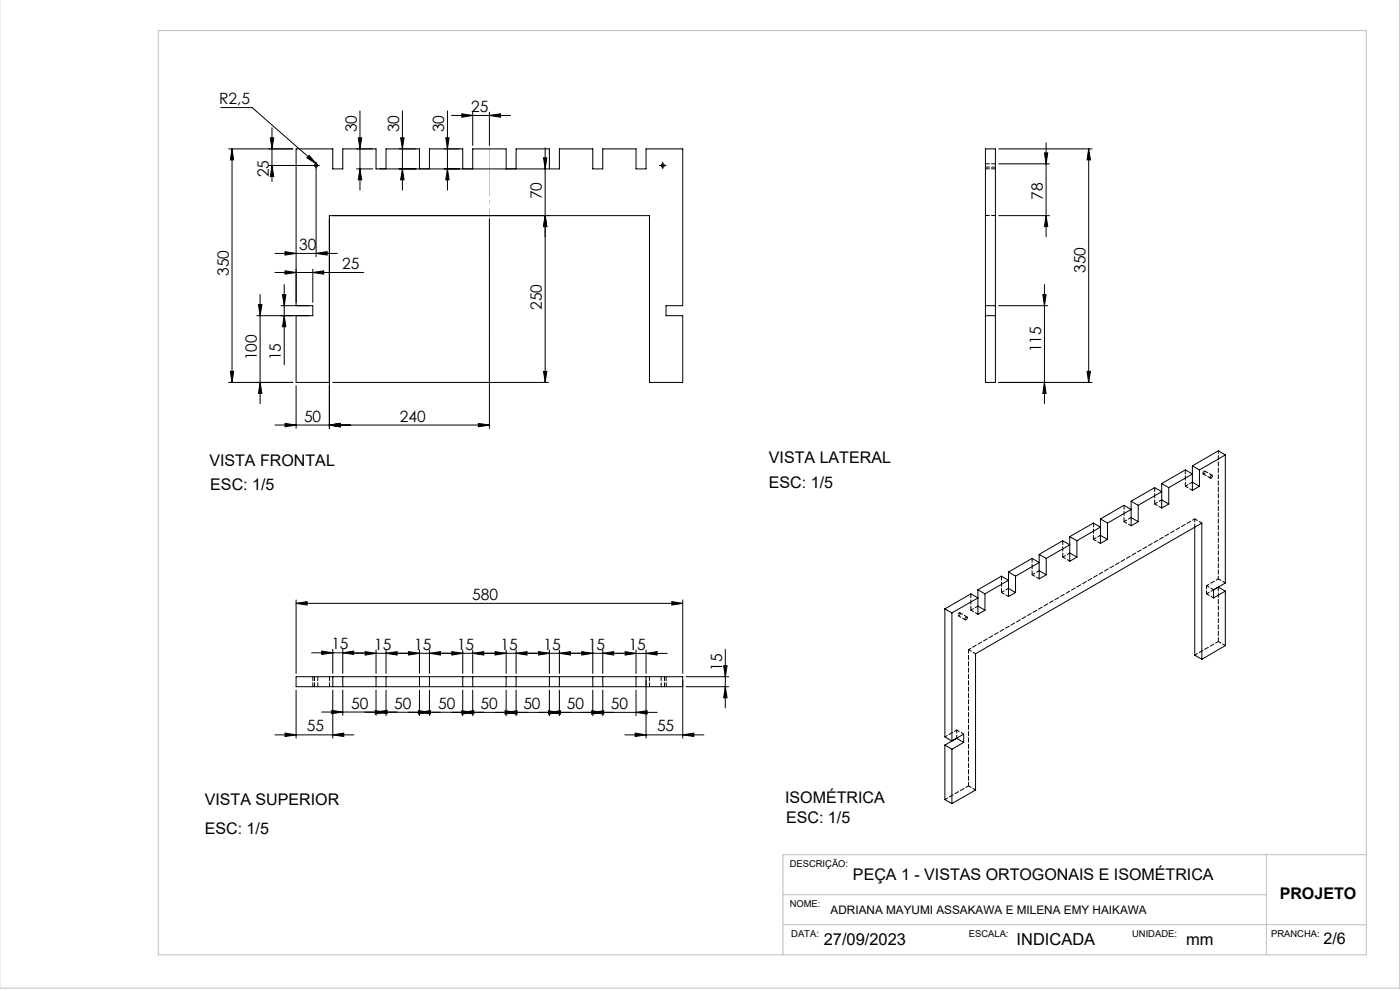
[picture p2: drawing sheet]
<svg xmlns="http://www.w3.org/2000/svg" width="420mm" height="297mm" viewBox="0 0 420 297" stroke-linecap="round" stroke-linejoin="round" font-family="sans-serif">
<g fill="none" stroke="#000" stroke-width=".3">
<path d="M66.3 32.2h9.3l19.3 16.9M81.6 38.3v16.1M108 33.2v23.8M120.7 33.2v23.8M134.2 33.2v23.8M135.5 34.6h17.7M138.5 34.1l3.3 .5-3.3 .5zM141.8 33.6v10M146.8 34.6l3.3-.5v1zM146.8 33.6v10M68.6 44.6h19.2M69.6 44.6v70"/>
<path d="M69.6 44.6l.5 3.3h-1zM80.6 49.6h13.2M81.1 41.3h1l-.5 3.3zM81.6 49.6l.5 3.3h-1zM92.7 46.6l2.2 2.5-2.8-1.8zM94.3 49.6h1M94.8 49.1v1M94.8 50.6v26.3M107 50.6h4.8M107.5 41.3h1l-.5 3.3zM108 50.6l.5 3.3h-1zM115.8 50.6v-6h10v6"/>
<path d="M120.2 41.3h1l-.5 3.3zM120.7 50.6l.5 3.3h-1zM128.8 50.6v-6h10v6M133.7 41.3h1l-.5 3.3zM134.2 50.6l.5 3.3h-1zM141.8 50.6v-6h10v6M154.8 50.6v-6h10v6h3v-6h10v6h3v-6h10v6h3v-6h11v47h-5v3h5v20h-10v-50h-96v63.8M163.1 47.3h.9l-.5 3.3zM163.5 44.3v70.3M164.5 50.6h-51.7v-6h-10v6h-3v-6h-11v47M198.3 49.6h1M198.8 49.1v1"/>
<path d="M295.6 44.6h3v70h-3zM299.6 49.1h15.2M299.6 44.6h28M313.3 45.8h1l-.5 3.3zM313.8 42.8v28.2M326.6 44.6l.5 3.3h-1zM326.6 44.6v70M82.5 75.9h18.7M85.5 75.4l3.3 .5-3.3 .5zM94.8 75.9l3.3-.5v1zM146.8 65.6v62.8M163.5 64.6l.5 3.3h-.9z"/>
<path d="M299.6 64.6h15.2M313.8 64.6l.5 3.3h-1zM77.5 91.3h1.1l-.6 3.3zM78 88.3v32.7M82.5 81.7h26.6M84.3 91.6h9.5v3h-16.8M84.7 88.3h1.1l-.5 3.3zM85.3 94.6l.5 3.3h-1.1zM85.3 85.3v24M85.5 81.2l3.3 .5-3.3 .5zM88.8 94.6v20h10M93.8 81.7l3.3-.5v1z"/>
<path d="M93.8 80.7v9.9M295.6 91.6h3M295.6 94.6h3M299.6 91.6h14.7M312.8 88.3h1l-.5 3.3zM313.3 85.3v35.7M69.1 111.3h1l-.5 3.3zM78 114.6l.6 3.3h-1.1zM87.8 114.6h-19.2M88.8 115.6v12.8M99.8 114.6h64.7M163.1 111.3h.9l-.5 3.3z"/>
<path d="M299.6 114.6h28M313.3 114.6l.5 3.3h-1zM326.1 111.3h1l-.5 3.3zM82.5 127.4h64.3M85.5 126.9l3.3 .5-3.3 .5zM98.8 127.4l3.3-.5v1zM143.5 126.9l3.3 .5-3.3 .5zM357.7 139.6v7.4l2.1-1.3M357.7 139.6l2.1 1.2M367.6 136.3l-7.8 4.5M367.6 136.3v38.4l-3.5 2.1M367.6 136.3l-2.1-1.2-7.8 4.5"/>
<path d="M330.1 155.5l7.1-4.1 2.1 1.3-7.1 4.1M330.1 155.5v7.4l2.1-1.3M330.1 155.5l2.1 1.3M332.2 156.8v4.8M339.3 150.2v7.4l2.2-1.3M339.3 150.2l7.1-4 2.1 1.2-7 4M339.3 150.2l2.2 1.2M339.3 155.1l2.2 1.2M341.5 151.4v4.9M348.5 144.9v7.4l2.1-1.2M348.5 144.9l7.1-4.1 2.1 1.3-7.1 4.1M348.5 144.9l2.1 1.3"/>
<path d="M348.5 149.8l2.1 1.3M350.6 146.2v4.9M357.7 144.5l2.1 1.2M358.4 158v38.4l2.1 1.2M359.8 140.8v4.9M363.2 142.6l.3-.2a.47 .47 0 0 1 .1 .6 .47 .47 0 0 1-.6 .2zM88.8 179.8v22M204.8 179.8v22M293.4 176.8l7-4.1 2.1 1.2-7 4.1M293.4 176.8v7.3l2.1-1.2M293.4 176.8l2.1 1.2M295.5 178v4.9"/>
<path d="M302.5 171.4v7.4l2.2-1.2M302.5 171.4l7.1-4 2.1 1.2-7 4.1M302.5 171.4l2.2 1.3M302.5 176.4l2.2 1.2M304.7 172.7v4.9M311.7 166.2l7.1-4.1 2.1 1.2-7 4.1M311.7 166.2v7.3l2.2-1.2M311.7 166.2l2.2 1.2M311.7 171.1l2.2 1.2M313.9 167.4v4.9M320.9 160.8v7.4l2.2-1.2M320.9 160.8l7.1-4 2.1 1.2-7 4.1"/>
<path d="M320.9 160.8l2.2 1.3M320.9 165.7l2.2 1.3M323.1 162.1v4.9M330.1 160.4l2.1 1.2M364.1 176.8v2.4l3.5-2M364.1 176.8l1.4-.8 2.1 1.2M367.6 177.2v16.3l-7.1 4.1M88.8 180.8l3.3-.5v1zM88.8 180.8h116M93.5 195.6h15.7M96.5 195.1l3.3 .5-3.3 .5zM99.8 194.6v7.2"/>
<path d="M102.8 195.6l3.3-.5v1zM102.8 194.6v7.2M106.5 195.8h93.7M109.5 195.3l3.3 .5-3.3 .5zM112.8 194.8v7M115.8 195.8l3.3-.5v1zM115.8 194.8v7M122.5 195.3l3.3 .5-3.3 .5zM125.8 194.8v7M128.8 195.8l3.3-.5v1zM128.8 194.8v7M135.5 195.3l3.3 .5-3.3 .5z"/>
<path d="M138.8 194.8v7M141.8 195.8l3.3-.5v1zM141.8 194.8v7M148.5 195.3l3.3 .5-3.3 .5zM151.8 194.8v7M154.8 195.8l3.3-.5v1zM154.8 194.8v7M161.5 195.3l3.3 .5-3.3 .5zM164.8 194.8v7M167.8 195.8l3.3-.5v1zM167.8 194.8v7M174.5 195.3l3.3 .5-3.3 .5z"/>
<path d="M177.8 194.8v7M180.8 195.8l3.3-.5v1zM180.8 194.8v7M187.5 195.3l3.3 .5-3.3 .5zM190.8 194.8v7M193.8 195.8l3.3-.5v1zM193.8 194.8v7M201.5 180.3l3.3 .5-3.3 .5zM217.1 199.5h1l-.5 3.3zM217.6 194.6v17.6M283.5 182.5v38.3l2.1 1.3v-38.4M283.5 182.5l7.8-4.5 2.1 1.2-7.8 4.5"/>
<path d="M283.5 182.5l2.1 1.2M289.8 184.9h.1a.41 .41 0 0 1 .2 .6 .41 .41 0 0 1-.6 0zM293.4 181.6l2.1 1.3M360.5 197.6v-40.8l-67.8 39.1v40.9l-7.1 4M85.5 219.7l3.3 .5-3.3 .5zM88.8 206.8v14.4M96.5 213.4h22.7M99.5 212.9l3.3 .5-3.3 .5zM99.8 206.8v14.4M99.8 202.8v3M102.8 206.8v7.6M102.8 202.8v3"/>
<path d="M109.5 213.5h35.7M112.5 213l3.3 .5-3.3 .5zM112.8 213.4l3.3-.5v1zM112.8 206.8v7.6M112.8 202.8v3M115.8 206.8v7.7M115.8 202.8v3M125.5 213l3.3 .5-3.3 .5zM125.8 213.5l3.3-.5v1zM125.8 206.8v7.7M125.8 202.8v3M128.8 206.8v7.7"/>
<path d="M128.8 202.8v3M135.5 213.5h61.7M138.5 213l3.3 .5-3.3 .5zM138.8 213.5l3.3-.5v1zM138.8 206.8v7.7M138.8 202.8v3M141.8 206.8v7.7M141.8 202.8v3M151.5 213l3.3 .5-3.3 .5zM151.8 213.5l3.3-.5v1zM151.8 206.8v7.7M151.8 202.8v3"/>
<path d="M154.8 206.8v7.7M154.8 202.8v3M164.5 213l3.3 .5-3.3 .5zM164.8 213.5l3.3-.5v1zM164.8 206.8v7.7M164.8 202.8v3M167.8 206.8v7.7M167.8 202.8v3M177.5 213l3.3 .5-3.3 .5zM177.8 213.5l3.3-.5v1zM177.8 206.8v7.7M177.8 202.8v3"/>
<path d="M180.8 206.8v7.7M180.8 202.8v3M190.5 219.7l3.3 .5-3.3 .5zM190.8 213.5l3.3-.5v1zM190.8 206.8v7.7M190.8 202.8v3M193.8 202.8v18.4M204.8 205.8h-116v-3h116v18.4M205.8 202.8h12.8M205.8 205.8h12.8M217.6 205.8l.5 3.3h-1zM82.5 220.2h23.7"/>
<path d="M99.8 220.2l3.3-.5v1zM187.5 220.2h23.7M204.8 220.2l3.3-.5v1zM283.5 223.3v16.3l2.1 1.2M283.5 223.3l2.1 1.2M285.6 224.5v16.3M287 221.3h.1M287 221.3l2.1 1.2M289.1 222.5l-3.5 2M289.1 222.5v-2.5l-5.6 3.3"/>
<circle cx="94.8" cy="49.6" r=".5"/>
<circle cx="198.8" cy="49.6" r=".5"/>
</g>
<path d="M94.3 49.6h-.5M94.8 49.1v-.5M94.8 50.1v.5M95.3 49.6h.5M198.3 49.6h-.5M198.8 49.1v-.5M198.8 50.1v.5M199.3 49.6h.5" fill="none" stroke="#000" stroke-width=".3" stroke-dasharray="15.2 1.3 1.3 1.3"/>
<path d="M146.8 44.6v70" fill="none" stroke="#c0c0c0" stroke-width=".3" stroke-dasharray="15.2 1.3 1.3 1.3" stroke-dashoffset="1.2"/>
<path d="M419.9 -.1v296.3h-420M47.5 9.2h362.4v277h-362.4zM379.9 256.1v30.1M409.9 256.1h-175v30.1M234.9 277.1h175M234.9 268.1h145" fill="none" stroke="#c0c0c0" stroke-width=".3"/>
<g fill="#000">
<path d="M92.7 46.6l2.2 2.5-2.8-1.8z"/>
<path d="M81.6 49.6l.5 3.3h-1zM81.1 41.3h1l-.5 3.3z"/>
<path d="M313.3 45.8h1l-.5 3.3zM313.8 64.6l.5 3.3h-1z"/>
<path d="M94.8 75.9l3.3-.5v1zM85.5 75.4l3.3 .5-3.3 .5z"/>
<path d="M84.7 88.3h1.1l-.5 3.3zM85.3 94.6l.5 3.3h-1.1zM77.5 91.3h1.1l-.6 3.3zM78 114.6l.6 3.3h-1.1zM107.5 41.3h1l-.5 3.3zM108 50.6l.5 3.3h-1zM120.2 41.3h1l-.5 3.3zM120.7 50.6l.5 3.3h-1zM133.7 41.3h1l-.5 3.3zM134.2 50.6l.5 3.3h-1zM163.1 47.3h.9l-.5 3.3zM163.5 64.6l.5 3.3h-.9zM217.1 199.5h1l-.5 3.3zM217.6 205.8l.5 3.3h-1zM326.6 44.6l.5 3.3h-1zM326.1 111.3h1l-.5 3.3zM312.8 88.3h1l-.5 3.3zM313.3 114.6l.5 3.3h-1z"/>
<path d="M85.5 81.2l3.3 .5-3.3 .5zM93.8 81.7l3.3-.5v1z"/>
<path d="M163.1 111.3h.9l-.5 3.3zM163.5 64.6l.5 3.3h-.9zM69.1 111.3h1l-.5 3.3zM69.6 44.6l.5 3.3h-1z"/>
<path d="M85.5 126.9l3.3 .5-3.3 .5zM98.8 127.4l3.3-.5v1zM98.8 127.4l3.3-.5v1zM143.5 126.9l3.3 .5-3.3 .5zM138.5 34.1l3.3 .5-3.3 .5zM146.8 34.6l3.3-.5v1zM88.8 180.8l3.3-.5v1zM201.5 180.3l3.3 .5-3.3 .5zM96.5 195.1l3.3 .5-3.3 .5zM102.8 195.6l3.3-.5v1zM135.5 195.3l3.3 .5-3.3 .5zM141.8 195.8l3.3-.5v1zM148.5 195.3l3.3 .5-3.3 .5zM154.8 195.8l3.3-.5v1zM85.5 219.7l3.3 .5-3.3 .5zM99.8 220.2l3.3-.5v1zM138.5 213l3.3 .5-3.3 .5zM151.8 213.5l3.3-.5v1zM177.5 213l3.3 .5-3.3 .5zM190.8 213.5l3.3-.5v1z"/>
<path d="M109.5 195.3l3.3 .5-3.3 .5zM115.8 195.8l3.3-.5v1z"/>
<path d="M122.5 195.3l3.3 .5-3.3 .5zM128.8 195.8l3.3-.5v1z"/>
<path d="M161.5 195.3l3.3 .5-3.3 .5zM167.8 195.8l3.3-.5v1z"/>
<path d="M174.5 195.3l3.3 .5-3.3 .5zM180.8 195.8l3.3-.5v1z"/>
<path d="M187.5 195.3l3.3 .5-3.3 .5zM193.8 195.8l3.3-.5v1z"/>
<path d="M99.5 212.9l3.3 .5-3.3 .5zM112.8 213.4l3.3-.5v1z"/>
<path d="M112.5 213l3.3 .5-3.3 .5zM125.8 213.5l3.3-.5v1z"/>
<path d="M125.5 213l3.3 .5-3.3 .5zM138.8 213.5l3.3-.5v1z"/>
<path d="M151.5 213l3.3 .5-3.3 .5zM164.8 213.5l3.3-.5v1z"/>
<path d="M164.5 213l3.3 .5-3.3 .5zM177.8 213.5l3.3-.5v1z"/>
<path d="M190.5 219.7l3.3 .5-3.3 .5zM204.8 220.2l3.3-.5v1z"/>
</g>
<g fill="none" stroke="#000" stroke-width=".3" stroke-dasharray="1.3 .6" stroke-dashoffset=".1">
<path d="M295.6 50.6h3M295.6 50.1h3M298.6 49.1h-3M295.6 64.6h3M337.2 156.3v-4.9M346.4 151v-4.9M355.6 145.7v-4.9M300.4 177.6v-4.9M309.6 172.2v-4.8M318.8 166.9v-4.9M328 161.6v-4.9M291.3 182.9v-4.9"/>
<path d="M365.5 192.3v-16.4M93.8 205.8v-3M94.3 202.8v3M95.3 205.8v-3M98.8 205.8v-3M194.8 205.8v-3M198.3 202.8v3M199.3 205.8v-3M199.8 205.8v-3"/>
</g>
<path d="M360.9 141.8v.2a.47 .47 0 0 0 .6-.2 .47 .47 0 0 0-.1-.6l-.5 .6M288.1 183.9l-.1-.2a.47 .47 0 0 0-.5 .2 .47 .47 0 0 0 .1 .6l.5-.6" fill="none" stroke="#000" stroke-width=".3" stroke-dasharray="1.3 .6" stroke-dashoffset=".3"/>
<g fill="none" stroke="#000" stroke-width=".3" stroke-dasharray="1.3 .6" stroke-dashoffset=".4">
<path d="M339.3 157.6l-2.1-1.3M339.3 155.1l-2.1 1.2M348.5 152.2l-2.1-1.2M348.5 149.8l-2.1 1.2M357.7 146.9l-2.1-1.2M357.7 144.5l-2.1 1.2M358.4 155.5v2.5M360.6 156.7l-2.2-1.2M361 142.1l2.1 1.2M363.6 142.4l-2.1-1.2M302.6 178.8l-2.2-1.2M302.6 176.3l-2.2 1.3"/>
<path d="M311.8 173.5l-2.2-1.3M311.8 171l-2.2 1.2M321 168.2l-2.2-1.3M321 165.7l-2.2 1.2M330.1 162.9l-2.1-1.3M330.1 160.4l-2.1 1.2M362 178v-2.5M364.1 176.7l-2.1-1.2M364.1 179.2l-2.1-1.2M364.1 176.7l-2.1 1.3M367.6 174.7l-2.1-1.2M287.5 184.5l2.1 1.2"/>
<path d="M290.1 184.9l-2.1-1.2M292.7 195.9l-2.2-1.2M293.4 184.1l-2.1-1.2M293.4 181.6l-2.1 1.3M358.4 196.3l7.1-4M367.6 193.5l-2.1-1.2M287 218.8v2.4M283.5 239.6l7-4.1M289.1 220l-2.1-1.2M292.7 236.8l-2.2-1.3"/>
</g>
<path d="M290.5 235.5v-40.8" fill="none" stroke="#000" stroke-width=".3" stroke-dasharray="1.3 .6" stroke-dashoffset=".2"/>
<path d="M362 175.5l3.5-2M365.5 173.5v-38.4M290.5 194.7l67.9-39.2M283.5 220.8l3.5-2" fill="none" stroke="#000" stroke-width=".3" stroke-dasharray="1.3 .6" stroke-dashoffset=".5"/>
<g font-size="4.9">
<text x="247.1" y="283.2">27/09/2023</text>
<text x="305" y="283.2">INDICADA</text>
<text x="355.9" y="283.2">mm</text>
</g>
<g font-size="4.8">
<text x="62.8" y="139.5">VISTA FRONTAL</text>
<text x="230.7" y="138.9">VISTA LATERAL</text>
<text x="63.1" y="146.9">ESC: 1/5</text>
<text x="230.7" y="146.3">ESC: 1/5</text>
<text x="61.4" y="241.2">VISTA SUPERIOR</text>
<text x="235.5" y="240.6">ISOMÉTRICA</text>
<text x="61.4" y="249.8">ESC: 1/5</text>
<text x="235.8" y="246.6">ESC: 1/5</text>
<text x="255.9" y="263.7">PEÇA 1 - VISTAS ORTOGONAIS E ISOMÉTRICA</text>
<text x="383.9" y="269.5">PROJETO</text>
<text x="397.1" y="283">2/6</text>
</g>
<g font-size="4.7">
<text x="65.8" y="31.2">R2,5</text>
<text x="141.4" y="33.6">25</text>
<text x="107" y="39.7" transform="rotate(-90 107 39.7)">30</text>
<text x="119.7" y="39.7" transform="rotate(-90 119.7 39.7)">30</text>
<text x="133.2" y="39.7" transform="rotate(-90 133.2 39.7)">30</text>
<text x="80.6" y="53.1" transform="rotate(-90 80.6 53.1)">25</text>
<text x="162.6" y="59.7" transform="rotate(-90 162.6 59.7)">70</text>
<text x="312.8" y="59.9" transform="rotate(-90 312.8 59.9)">78</text>
<text x="89.8" y="74.9">30</text>
<text x="68.6" y="82.7" transform="rotate(-90 68.6 82.7)">350</text>
<text x="102.7" y="80.6">25</text>
<text x="325.6" y="81.8" transform="rotate(-90 325.6 81.8)">350</text>
<text x="162.6" y="92.9" transform="rotate(-90 162.6 92.9)">250</text>
<text x="77" y="108" transform="rotate(-90 77 108)">100</text>
<text x="312.3" y="105.6" transform="rotate(-90 312.3 105.6)">115</text>
<text x="84.3" y="108" transform="rotate(-90 84.3 108)">15</text>
<text x="91.2" y="126.4">50</text>
<text x="120" y="126.4">240</text>
<text x="141.7" y="179.8">580</text>
<text x="99.4" y="194.6">15</text>
<text x="112.3" y="194.8">15</text>
<text x="124.2" y="194.8">15</text>
<text x="137.1" y="194.8">15</text>
<text x="150.1" y="194.8">15</text>
<text x="163.1" y="194.8">15</text>
<text x="176.4" y="194.8">15</text>
<text x="188.6" y="194.8">15</text>
<text x="216.6" y="201.1" transform="rotate(-90 216.6 201.1)">15</text>
<text x="105.4" y="212.4">50</text>
<text x="118.3" y="212.4">50</text>
<text x="131.4" y="212.4">50</text>
<text x="144.1" y="212.5">50</text>
<text x="157" y="212.5">50</text>
<text x="170.1" y="212.5">50</text>
<text x="183.3" y="212.5">50</text>
<text x="92.1" y="219.2">55</text>
<text x="197.1" y="219.2">55</text>
</g>
<text font-size="3.5" x="249.2" y="274">ADRIANA MAYUMI ASSAKAWA E MILENA EMY HAIKAWA</text>
<g font-size="2.8">
<text x="236.9" y="259.8">DESCRIÇÃO:</text>
<text x="236.9" y="272">NOME:</text>
<text x="237.4" y="280.8">DATA:</text>
<text x="290.7" y="280.8">ESCALA:</text>
<text x="339.6" y="280.8">UNIDADE:</text>
<text x="381.3" y="280.8">PRANCHA:</text>
</g>
</svg>
